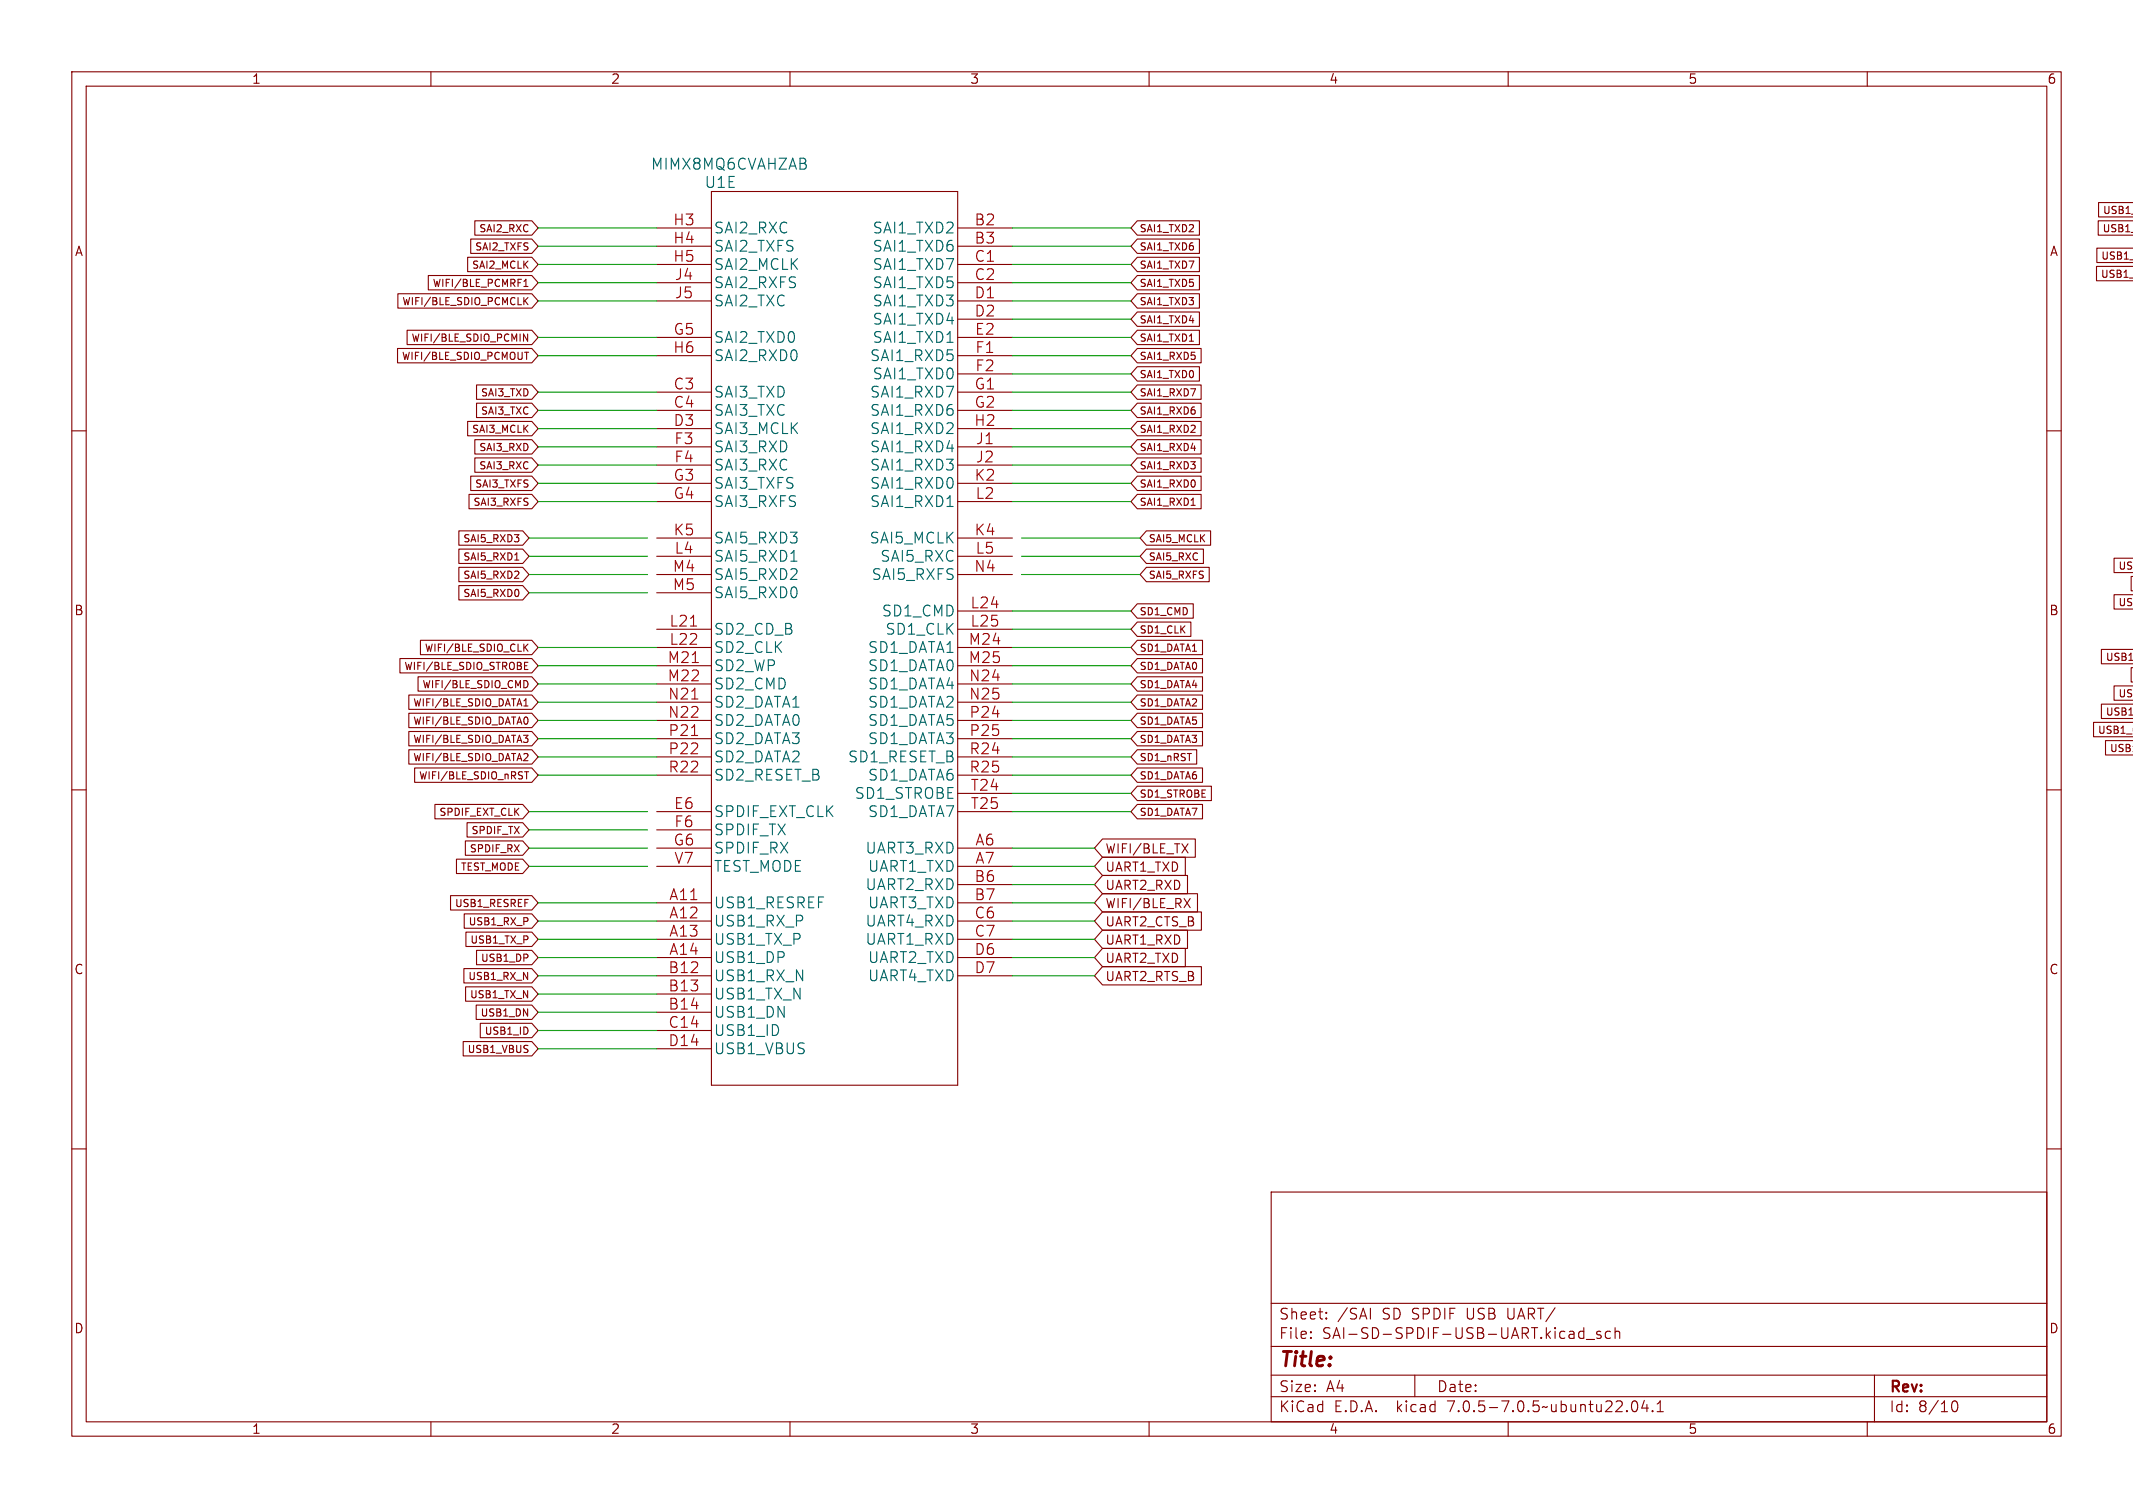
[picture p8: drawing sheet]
<svg xmlns="http://www.w3.org/2000/svg" width="297mm" height="210mm" viewBox="0 0 297 210" stroke-linecap="round" stroke-linejoin="round" font-family="sans-serif">
<g fill="none" stroke="#840000" stroke-width=".15">
<path d="M10 10h277v190h-277zM12 12h273v186h-273zM60 10v2M110 10v2M160 10v2M210 10v2M260 10v2M59.6 38.4h14.5l.8 1-.8 1h-14.5zM65.1 35.8h9l.8 1-.8 1h-9zM65.5 33.3h8.6l.8 1-.8 1h-8.6zM66.1 30.7h8l.8 1.1-.8 1h-8zM72.9 39.9h.6"/>
<path d="M72.9 39.2l.3-.3v1M91.4 31.8h7.7M91.4 34.3h7.7M91.4 36.8h7.7M91.4 39.4h7.7M99.1 26.7h34.2v124.4h-34.2zM133.3 31.8h7.7M133.3 34.3h7.7M133.3 36.8h7.7M133.3 39.4h7.7M158.4 35.8h8.6v2h-8.6l-.9-1zM158.4 33.3h8.6v2h-8.6l-.9-1z"/>
<path d="M158.4 30.7h8.6v2.1h-8.6l-.9-1zM158.4 38.4h8.6v2h-8.6l-.9-1zM297.1 34.6h-5.1v2h5.1M297.1 28.2h-4.9v2h4.9M297.1 37.1h-5.2v2h5.2M297.1 30.7h-4.9v2.1h4.9M10 60h2M55.4 48.5h18.7l.8 1-.8 1h-18.7zM55.4 40.9h18.7l.8 1-.8 1h-18.7zM56.7 46h17.4l.8 1-.8 1h-17.4zM65.1 58.7h9l.8 1-.8 1h-9zM66.4 56.1h7.7l.8 1.1-.8 1h-7.7z"/>
<path d="M66.4 53.6h7.7l.8 1-.8 1h-7.7zM72.9 46.5l.6 1v-1M73 49.1h.6M73.1 41.9l.4 .5M73.5 41.4l-.6 .6M91.4 54.6h7.7M91.4 57.2h7.7M91.4 41.9h7.7M91.4 59.7h7.7M91.4 47h7.7M91.4 49.5h7.7M133.3 54.6h7.7"/>
<path d="M133.3 57.2h7.7M133.3 41.9h7.7M133.3 44.5h7.7M133.3 59.7h7.7M133.3 47h7.7M133.3 49.5h7.7M133.3 52.1h7.7M158.4 53.6h8.8v2h-8.8l-.9-1zM158.4 58.7h8.8v2h-8.8l-.9-1zM158.4 43.4h8.6v2.1h-8.6l-.9-1zM158.4 46h8.6v2h-8.6l-.9-1zM158.4 40.9h8.6v2h-8.6l-.9-1z"/>
<path d="M158.4 51.1h8.6v2h-8.6l-.9-1zM158.4 48.5h8.8v2h-8.8l-.9-1zM158.4 56.1h8.8v2.1h-8.8l-.9-1zM165.6 47.5h.6M285 60h2M63.9 73.9h8.9l.9 1-.9 1h-8.9zM63.9 79h8.9l.9 1-.9 1h-8.9zM63.9 76.5h8.9l.9 1-.9 1h-8.9zM65.3 68.8h8.8l.8 1.1-.8 1h-8.8zM65.5 66.3h8.6l.8 1-.8 1h-8.6zM66.1 61.2h8l.8 1-.8 1h-8zM66.1 63.8h8l.8 1-.8 1h-8z"/>
<path d="M71.7 78h.5M91.4 62.2h7.7M91.4 64.8h7.7M91.4 67.3h7.7M91.4 69.9h7.7M91.4 74.9h7.7M91.4 77.5h7.7M133.3 62.2h7.7M133.3 64.8h7.7M133.3 67.3h7.7M133.3 69.9h7.7M133.3 74.9h7.7"/>
<path d="M133.3 77.5h7.7M158.4 66.3h8.8v2h-8.8l-.9-1zM158.4 63.8h8.8v2h-8.8l-.9-1zM158.4 68.8h8.8v2.1h-8.8l-.9-1zM158.4 61.2h8.8v2h-8.8l-.9-1zM159.6 73.9h9v2h-9l-.9-1zM159.6 79h8.8v2h-8.8l-.9-1zM159.6 76.5h8v2h-8l-.9-1zM165.8 70.4h.6M297.1 77.7h-2.7v2h2.7M55.7 91.7h18.4l.8 1-.8 1h-18.4zM56.9 96.8h17.2l.8 1-.8 1h-17.2z"/>
<path d="M56.9 99.3h17.2l.8 1-.8 1h-17.2zM58.2 94.2h15.9l.8 1.1-.8 1h-15.9zM58.5 89.2h15.6l.8 1-.8 1h-15.6zM63.9 81.5h8.9l.9 1.1-.9 1h-8.9zM72.9 98.3h.6M73 92.7h.4M73 93.2h.5M73 92.2h.5M73 97.6l.2-.3v1M73.1 90.1l.4 .6M73.2 94.8a.54 .54 0 0 1 .3 .5 .54 .54 0 0 1-.3 .5M73.3 99.9a.63 .63 0 0 1 0 1"/>
<path d="M73.5 89.7l-.6 .6M91.4 87.6h7.7M91.4 90.2h7.7M91.4 92.7h7.7M91.4 95.3h7.7M91.4 80h7.7M91.4 82.6h7.7M91.4 97.8h7.7M133.3 87.6h7.7M133.3 90.2h7.7M133.3 85.1h7.7M133.3 92.7h7.7"/>
<path d="M133.3 95.3h7.7M133.3 80h7.7M133.3 97.8h7.7M158.4 96.8h9v2h-9l-.9-1zM158.4 94.2h9v2.1h-9l-.9-1zM158.4 86.6h7.4v2h-7.4l-.9-1zM158.4 84.1h7.8v2h-7.8l-.9-1zM158.4 89.2h9v2h-9l-.9-1zM158.4 91.7h9v2h-9l-.9-1zM158.4 99.3h9v2h-9l-.9-1zM297.1 82.8h-2.7v2h2.7M297.1 93h-.4v2h.4"/>
<path d="M297.1 80.3h-.4v2h.4M297.1 90.4h-4.5v2h4.5M297.1 98.1h-4.5v2h4.5M297.1 95.5h-2.7v2h2.7M10 110h2M56.9 101.9h17.2l.8 1-.8 1h-17.2zM56.9 104.4h17.2l.8 1-.8 1h-17.2zM57.7 106.9h16.4l.8 1.1-.8 1h-16.4zM60.6 112h12.2l.9 1-.9 1h-12.2zM63.6 119.6h9.2l.9 1.1-.9 1h-9.2zM64.8 117.1h8l.9 1-.9 1h-8zM65 114.6h7.8l.9 1-.9 1h-7.8z"/>
<path d="M72.9 102.4h.6l-.3 .4M73 107.5h.6M73.1 104.9l.3 .1 .1 .2-.6 .7h.6M73.3 102.8l.2 .2v.2l-.2 .2M73.3 107.5v1M91.4 118.1h7.7M91.4 113h7.7M91.4 115.6h7.7M91.4 100.3h7.7M91.4 102.9h7.7M91.4 105.4h7.7M91.4 108h7.7"/>
<path d="M133.3 118.1h7.7M133.3 113h7.7M133.3 100.3h7.7M133.3 102.9h7.7M133.3 105.4h7.7M133.3 108h7.7M133.3 110.5h7.7M153.5 119.4h11.5v2.5h-11.5l-1.1-1.2zM153.5 116.8h12.9v2.6h-12.9l-1.1-1.3zM158.4 109.5h10.3v2h-10.3l-.9-1zM158.4 106.9h9v2.1h-9l-.9-1zM158.4 112h9v2h-9l-.9-1z"/>
<path d="M158.4 104.4h8.2v2h-8.2l-.9-1zM158.4 101.9h9v2h-9l-.9-1zM164.6 117.5l.8 1.3M165.4 117.5l-.8 1.3M285 110h2M297.1 100.6h-5.6v2h5.6M297.1 103.1h-3.9v2h3.9M62.7 124.7h11.4l.8 1-.8 1h-11.4zM64.6 134.9h9.5l.8 1-.8 1h-9.5zM64.6 127.3h9.5l.8 1-.8 1h-9.5zM64.8 137.4h9.3l.8 1-.8 1h-9.3zM64.9 129.8h9.2l.8 1-.8 1h-9.2z"/>
<path d="M66.3 140h7.8l.8 1-.8 1h-7.8zM66.4 132.3h7.7l.8 1.1-.8 1h-7.7zM91.4 125.7h7.7M91.4 128.3h7.7M91.4 130.8h7.7M91.4 133.4h7.7M91.4 120.7h7.7M91.4 135.9h7.7M91.4 138.4h7.7M133.3 125.7h7.7M133.3 128.3h7.7M133.3 130.8h7.7"/>
<path d="M133.3 133.4h7.7M133.3 120.7h7.7M133.3 135.9h7.7M133.3 123.2h7.7M153.5 129.5h11.8v2.6h-11.8l-1.1-1.3zM153.5 127h13.8v2.5h-13.8l-1.1-1.2zM153.5 124.5h13.2v2.5h-13.2l-1.1-1.3zM153.5 132.1h11.5v2.5h-11.5l-1.1-1.2zM153.5 121.9h11.8v2.6h-11.8l-1.1-1.3zM153.5 134.6h13.8v2.6h-13.8l-1.1-1.3zM164.9 125.1l.8 1.3M165.7 125.1l-.8 1.3"/>
<path d="M10 160h2M64.5 145h9.6l.8 1.1-.8 1h-9.6zM66.9 142.5h7.2l.8 1-.8 1h-7.2zM91.4 141h7.7M91.4 143.5h7.7M91.4 146.1h7.7M285 160h2M177 166h108v32h-108zM60 198v2M110 198v2M160 198v2M177 194.5h108"/>
<path d="M177 191.5h108M177 187.5h108M177 181.5h108M182.5 186.3h.1l-.1 .1M182.5 186.3v.1M182.5 185.5v.1M182.5 185.5h.1l-.1 .1M184.7 183.6v.1M184.7 183.6h-.1l.1 .1M184.7 182.8v.1M184.7 182.8h-.1l.1 .1M190.8 182.2v1.5"/>
<path d="M197 191.5v3M210 198v2M220.5 184.9v1.5M220.5 185.5l-.4-.1-.3 .3v.4l.2 .2 .1 .1 .4-.1M220.9 186.5h1.1M222.9 185.5l-.4-.1-.2 .2 .1 .2 .5 .2 .1 .1-.1 .2-.2 .1-.4-.1M224.2 185.5l-.4-.1-.3 .3v.4l.2 .2 .1 .1 .4-.1M224.9 185.5a.37 .37 0 0 1 .6 .1v.8M224.9 184.9v1.5M226.5 196.5h.1l-.1 .1M226.5 196.5v.1M227.3 195.2a.36 .36 0 0 1 .4-.1 .36 .36 0 0 1 .3 .3 .77 .77 0 0 1-.5 1.2 .91 .91 0 0 1-.2-1.4z"/>
<path d="M229 195l-.4 1.1h.9M229.3 195.6v1M230.1 196.5h.1l-.1 .1M230.1 196.5h-.1l.1 .1M230.1 196.5v.1M230.7 196.6h.9M230.7 195.5l.5-.4v1.5M260 198v2M261 191.5v6.5M272 195.2a.36 .36 0 0 1 .5 .2 .77 .77 0 0 1-.4 1.2 .99 .99 0 0 1-.1-1.4z"/>
</g>
<path d="M96.1 87.2h.9M96.3 97.3h.9M96.3 102.4h.8" fill="none" stroke="#a90000" stroke-width=".15"/>
<path d="M110.1 78.2h.9" fill="none" stroke="#006464" stroke-width=".15"/>
<g fill="none" stroke="#009600" stroke-width=".15">
<path d="M74.9 39.4h16.5M74.9 34.3h16.5M74.9 36.8h16.5M74.9 31.8h16.5M141 39.4h16.5M141 34.3h16.5M141 36.8h16.5M141 31.8h16.5M74.9 41.9h16.5M74.9 54.6h16.5M74.9 57.2h16.5M74.9 49.5h16.5"/>
<path d="M74.9 59.7h16.5M74.9 47h16.5M141 41.9h16.5M141 54.6h16.5M141 57.2h16.5M141 49.5h16.5M141 59.7h16.5M141 47h16.5M141 44.5h16.5M141 52.1h16.5M73.7 74.9h16.5M73.7 77.5h16.5"/>
<path d="M74.9 67.3h16.5M74.9 64.8h16.5M74.9 69.9h16.5M74.9 62.2h16.5M141 67.3h16.5M141 64.8h16.5M141 69.9h16.5M141 62.2h16.5M142.2 74.9h16.5M142.2 77.5h16.5M73.7 80h16.5M73.7 82.6h16.5"/>
<path d="M74.9 97.8h16.5M74.9 92.7h16.5M74.9 95.3h16.5M74.9 90.2h16.5M141 97.8h16.5M141 92.7h16.5M141 85.1h16.5M141 95.3h16.5M141 87.6h16.5M141 90.2h16.5M142.2 80h16.5M73.7 118.1h16.5"/>
<path d="M73.7 115.6h16.5M73.7 113h16.5M74.9 100.3h16.5M74.9 108h16.5M74.9 105.4h16.5M74.9 102.9h16.5M141 100.3h16.5M141 108h16.5M141 105.4h16.5M141 102.9h16.5M141 118.1h11.4M141 113h16.5"/>
<path d="M141 110.5h16.5M73.7 120.7h16.5M74.9 130.8h16.5M74.9 128.3h16.5M74.9 125.7h16.5M74.9 133.4h16.5M74.9 135.9h16.5M74.9 138.4h16.5M141 130.8h11.4M141 128.3h11.4M141 125.7h11.4M141 123.2h11.4"/>
<path d="M141 133.4h11.4M141 135.9h11.4M141 120.7h11.4M74.9 146.1h16.5M74.9 141h16.5M74.9 143.5h16.5"/>
</g>
<text font-size="2.8" fill="#840000" x="178" y="190.8">Title:</text>
<g font-size="2.1" fill="#006464">
<text x="90.6" y="23.8">MIMX8MQ6CVAHZAB</text>
<text x="98.1" y="26.4">U1E</text>
<text x="99.3" y="32.7">SAI2_RXC</text>
<text x="99.3" y="35.2">SAI2_TXFS</text>
<text x="121.5" y="32.7">SAI1_TXD2</text>
<text x="121.5" y="35.2">SAI1_TXD6</text>
<text x="99.3" y="37.8">SAI2_MCLK</text>
<text x="99.3" y="40.3">SAI2_RXFS</text>
<text x="121.5" y="37.8">SAI1_TXD7</text>
<text x="121.5" y="40.3">SAI1_TXD5</text>
<text x="99.3" y="47.9">SAI2_TXD0</text>
<text x="99.3" y="42.8">SAI2_TXC</text>
<text x="121.5" y="42.8">SAI1_TXD3</text>
<text x="121.5" y="45.4">SAI1_TXD4</text>
<text x="121.5" y="47.9">SAI1_TXD1</text>
<text x="99.3" y="50.5">SAI2_RXD0</text>
<text x="121.2" y="50.5">SAI1_RXD5</text>
<text x="121.5" y="53">SAI1_TXD0</text>
<text x="99.3" y="55.5">SAI3_TXD</text>
<text x="99.3" y="58.1">SAI3_TXC</text>
<text x="121.2" y="55.5">SAI1_RXD7</text>
<text x="121.2" y="58.1">SAI1_RXD6</text>
<text x="99.3" y="60.6">SAI3_MCLK</text>
<text x="99.3" y="63.2">SAI3_RXD</text>
<text x="99.3" y="65.7">SAI3_RXC</text>
<text x="121.2" y="60.6">SAI1_RXD2</text>
<text x="121.2" y="63.2">SAI1_RXD4</text>
<text x="121.2" y="65.7">SAI1_RXD3</text>
<text x="99.3" y="68.2">SAI3_TXFS</text>
<text x="99.3" y="70.8">SAI3_RXFS</text>
<text x="121.2" y="68.2">SAI1_RXD0</text>
<text x="121.2" y="70.8">SAI1_RXD1</text>
<text x="99.3" y="75.9">SAI5_RXD3</text>
<text x="121.1" y="75.9">SAI5_MCLK</text>
<text x="99.3" y="78.4">SAI5_RXD1</text>
<text x="99.3" y="80.9">SAI5_RXD2</text>
<text x="99.3" y="83.5">SAI5_RXD0</text>
<text x="121.4" y="80.9">SAI5_RXFS</text>
<text x="122.6" y="78.4">SAI5_RXC</text>
<text x="99.3" y="88.6">SD2_CD_B</text>
<text x="122.8" y="86">SD1_CMD</text>
<text x="123.3" y="88.6">SD1_CLK</text>
<text x="99.3" y="91.1">SD2_CLK</text>
<text x="99.3" y="93.6">SD2_WP</text>
<text x="120.9" y="91.1">SD1_DATA1</text>
<text x="120.9" y="93.6">SD1_DATA0</text>
<text x="99.3" y="96.2">SD2_CMD</text>
<text x="99.3" y="98.7">SD2_DATA1</text>
<text x="99.3" y="101.3">SD2_DATA0</text>
<text x="120.9" y="96.2">SD1_DATA4</text>
<text x="120.9" y="98.7">SD1_DATA2</text>
<text x="120.9" y="101.3">SD1_DATA5</text>
<text x="99.3" y="103.8">SD2_DATA3</text>
<text x="99.3" y="106.3">SD2_DATA2</text>
<text x="118.1" y="106.3">SD1_RESET_B</text>
<text x="120.9" y="103.8">SD1_DATA3</text>
<text x="99.3" y="114">SPDIF_EXT_CLK</text>
<text x="99.3" y="108.9">SD2_RESET_B</text>
<text x="119" y="111.4">SD1_STROBE</text>
<text x="120.9" y="108.9">SD1_DATA6</text>
<text x="120.9" y="114">SD1_DATA7</text>
<text x="99.3" y="116.5">SPDIF_TX</text>
<text x="99.3" y="119">SPDIF_RX</text>
<text x="120.5" y="119">UART3_RXD</text>
<text x="99.3" y="121.6">TEST_MODE</text>
<text x="120.5" y="124.1">UART2_RXD</text>
<text x="120.9" y="121.6">UART1_TXD</text>
<text x="99.3" y="126.7">USB1_RESREF</text>
<text x="99.3" y="129.2">USB1_RX_P</text>
<text x="99.3" y="131.7">USB1_TX_P</text>
<text x="120.5" y="129.2">UART4_RXD</text>
<text x="120.5" y="131.7">UART1_RXD</text>
<text x="120.9" y="126.7">UART3_TXD</text>
<text x="99.3" y="134.3">USB1_DP</text>
<text x="99.3" y="136.8">USB1_RX_N</text>
<text x="120.9" y="134.3">UART2_TXD</text>
<text x="120.9" y="136.8">UART4_TXD</text>
<text x="99.3" y="139.4">USB1_TX_N</text>
<text x="99.3" y="141.9">USB1_DN</text>
<text x="99.3" y="144.4">USB1_ID</text>
<text x="99.3" y="147">USB1_VBUS</text>
</g>
<g font-size="2.1" fill="#a90000">
<text x="93.7" y="31.5">H3</text>
<text x="93.7" y="34">H4</text>
<text x="135.7" y="31.5">B2</text>
<text x="135.7" y="34">B3</text>
<text x="93.7" y="36.6">H5</text>
<text x="93.9" y="39.1">J4</text>
<text x="93.9" y="41.7">J5</text>
<text x="135.7" y="36.6">C1</text>
<text x="135.7" y="39.1">C2</text>
<text x="135.7" y="41.7">D1</text>
<text x="93.7" y="46.7">G5</text>
<text x="135.7" y="44.2">D2</text>
<text x="135.7" y="46.7">E2</text>
<text x="93.7" y="49.3">H6</text>
<text x="135.8" y="49.3">F1</text>
<text x="135.8" y="51.8">F2</text>
<text x="93.7" y="54.4">C3</text>
<text x="93.7" y="56.9">C4</text>
<text x="93.7" y="59.4">D3</text>
<text x="135.6" y="59.4">H2</text>
<text x="135.7" y="54.4">G1</text>
<text x="135.7" y="56.9">G2</text>
<text x="93.9" y="62">F3</text>
<text x="93.9" y="64.5">F4</text>
<text x="135.8" y="62">J1</text>
<text x="135.8" y="64.5">J2</text>
<text x="93.7" y="67.1">G3</text>
<text x="93.7" y="69.6">G4</text>
<text x="135.7" y="67.1">K2</text>
<text x="135.8" y="69.6">L2</text>
<text x="93.7" y="74.7">K5</text>
<text x="93.9" y="77.2">L4</text>
<text x="135.7" y="74.7">K4</text>
<text x="135.8" y="77.2">L5</text>
<text x="93.6" y="79.8">M4</text>
<text x="93.6" y="82.3">M5</text>
<text x="135.6" y="79.8">N4</text>
<text x="93.2" y="87.4">L21</text>
<text x="93.2" y="89.9">L22</text>
<text x="134.8" y="89.9">M24</text>
<text x="135.1" y="84.8">L24</text>
<text x="135.1" y="87.4">L25</text>
<text x="92.9" y="92.5">M21</text>
<text x="92.9" y="95">M22</text>
<text x="134.8" y="92.5">M25</text>
<text x="134.9" y="95">N24</text>
<text x="93" y="97.5">N21</text>
<text x="93" y="100.1">N22</text>
<text x="134.9" y="97.5">N25</text>
<text x="134.9" y="100.1">P24</text>
<text x="93" y="102.6">P21</text>
<text x="93" y="105.2">P22</text>
<text x="93" y="107.7">R22</text>
<text x="134.9" y="102.6">P25</text>
<text x="134.9" y="105.2">R24</text>
<text x="134.9" y="107.7">R25</text>
<text x="93.8" y="112.8">E6</text>
<text x="135.1" y="110.2">T24</text>
<text x="135.1" y="112.8">T25</text>
<text x="93.7" y="117.9">G6</text>
<text x="93.9" y="115.3">F6</text>
<text x="135.8" y="117.9">A6</text>
<text x="93.1" y="125.5">A11</text>
<text x="93.9" y="120.4">V7</text>
<text x="135.7" y="122.9">B6</text>
<text x="135.7" y="125.5">B7</text>
<text x="135.8" y="120.4">A7</text>
<text x="93.1" y="128">A12</text>
<text x="93.1" y="130.6">A13</text>
<text x="135.7" y="128">C6</text>
<text x="135.7" y="130.6">C7</text>
<text x="93" y="135.6">B12</text>
<text x="93.1" y="133.1">A14</text>
<text x="135.7" y="133.1">D6</text>
<text x="135.7" y="135.6">D7</text>
<text x="93" y="138.2">B13</text>
<text x="93" y="140.7">B14</text>
<text x="93" y="143.3">C14</text>
<text x="93" y="145.8">D14</text>
</g>
<g font-size="2.1" fill="#840000">
<text x="178" y="183.9">Sheet:</text>
<text x="186.2" y="183.9">/SAI</text>
<text x="192.4" y="183.9">SD SPDIF</text>
<text x="204.2" y="183.9">USB UART/</text>
<text x="178" y="186.6">File:</text>
<text x="184" y="186.6">SAI-SD-SPDIF-USB-UART.kicad_sch</text>
<text x="178" y="196.8">KiCad</text>
<text x="178" y="194">Size:</text>
<text x="184.6" y="194">A4</text>
<text x="185.7" y="196.8">E.D.A.</text>
<text x="194.4" y="196.8">kicad</text>
<text x="200" y="194">Date:</text>
<text x="201.5" y="196.8">7.0.5-7.0.5~ubuntu22.04.1</text>
<text x="263" y="194.2">Rev:</text>
<text x="263" y="196.8">Id:</text>
<text x="267" y="196.8">8/10</text>
</g>
<g font-size="1.8" fill="#840000">
<text x="35" y="11.8">1</text>
<text x="85" y="11.8">2</text>
<text x="135" y="11.8">3</text>
<text x="185" y="11.8">4</text>
<text x="235" y="11.8">5</text>
<text x="285" y="11.8">6</text>
<text x="10.4" y="35.8">A</text>
<text x="285.4" y="35.8">A</text>
<text x="10.3" y="85.8">B</text>
<text x="285.3" y="85.8">B</text>
<text x="153.8" y="119">WIFI/BLE_TX</text>
<text x="153.8" y="121.6">UART1_TXD</text>
<text x="153.8" y="124.1">UART2_RXD</text>
<text x="153.8" y="131.7">UART1_RXD</text>
<text x="153.8" y="129.2">UART2_CTS_B</text>
<text x="153.8" y="126.6">WIFI/BLE_RX</text>
<text x="10.3" y="135.8">C</text>
<text x="153.8" y="134.3">UART2_TXD</text>
<text x="153.8" y="136.8">UART2_RTS_B</text>
<text x="285.3" y="135.8">C</text>
<text x="10.3" y="185.8">D</text>
<text x="285.3" y="185.8">D</text>
<text x="35" y="199.8">1</text>
<text x="85" y="199.8">2</text>
<text x="135" y="199.8">3</text>
<text x="185" y="199.8">4</text>
<text x="235" y="199.8">5</text>
<text x="285" y="199.8">6</text>
</g>
<g font-size="1.4" fill="#840000">
<text x="292.8" y="30">USB1_T</text>
<text x="66.1" y="35.1">SAI2_TXFS</text>
<text x="66.7" y="32.5">SAI2_RXC</text>
<text x="158.6" y="35.1">SAI1_TXD6</text>
<text x="158.6" y="32.5">SAI1_TXD2</text>
<text x="292.7" y="32.5">USB1_TX</text>
<text x="60.2" y="40.1">WIFI/BLE_PCMRF1</text>
<text x="65.7" y="37.6">SAI2_MCLK</text>
<text x="158.6" y="37.6">SAI1_TXD7</text>
<text x="158.6" y="40.1">SAI1_TXD5</text>
<text x="292.5" y="38.9">USB1_RX</text>
<text x="292.5" y="36.3">USB1_RX</text>
<text x="56" y="42.7">WIFI/BLE_SDIO_PCMCLK</text>
<text x="57.2" y="47.8">WIFI/BLE_SDIO_PCMIN</text>
<text x="158.6" y="45.2">SAI1_TXD4</text>
<text x="158.6" y="47.8">SAI1_TXD1</text>
<text x="158.6" y="42.7">SAI1_TXD3</text>
<text x="55.9" y="50.3">WIFI/BLE_SDIO_PCMOUT</text>
<text x="158.6" y="52.8">SAI1_TXD0</text>
<text x="158.6" y="50.3">SAI1_RXD5</text>
<text x="66.9" y="57.9">SAI3_TXC</text>
<text x="66.9" y="55.4">SAI3_TXD</text>
<text x="158.6" y="55.4">SAI1_RXD7</text>
<text x="158.6" y="57.9">SAI1_RXD6</text>
<text x="65.7" y="60.5">SAI3_MCLK</text>
<text x="66.7" y="63">SAI3_RXD</text>
<text x="66.7" y="65.5">SAI3_RXC</text>
<text x="158.6" y="65.5">SAI1_RXD3</text>
<text x="158.6" y="60.5">SAI1_RXD2</text>
<text x="158.6" y="63">SAI1_RXD4</text>
<text x="65.9" y="70.6">SAI3_RXFS</text>
<text x="66.1" y="68.1">SAI3_TXFS</text>
<text x="158.6" y="68.1">SAI1_RXD0</text>
<text x="158.6" y="70.6">SAI1_RXD1</text>
<text x="64.4" y="75.7">SAI5_RXD3</text>
<text x="159.9" y="75.7">SAI5_MCLK</text>
<text x="64.4" y="80.8">SAI5_RXD2</text>
<text x="64.4" y="78.2">SAI5_RXD1</text>
<text x="64.4" y="83.3">SAI5_RXD0</text>
<text x="159.9" y="80.8">SAI5_RXFS</text>
<text x="159.9" y="78.2">SAI5_RXC</text>
<text x="294.9" y="79.5">USB2</text>
<text x="158.6" y="88.4">SD1_CLK</text>
<text x="158.6" y="85.9">SD1_CMD</text>
<text x="294.9" y="84.6">USB2</text>
<text x="56.2" y="93.5">WIFI/BLE_SDIO_STROBE</text>
<text x="59.1" y="90.9">WIFI/BLE_SDIO_CLK</text>
<text x="158.6" y="90.9">SD1_DATA1</text>
<text x="158.6" y="93.5">SD1_DATA0</text>
<text x="293.2" y="92.2">USB1_R</text>
<text x="57.5" y="98.6">WIFI/BLE_SDIO_DATA1</text>
<text x="57.5" y="101.1">WIFI/BLE_SDIO_DATA0</text>
<text x="58.8" y="96">WIFI/BLE_SDIO_CMD</text>
<text x="158.6" y="98.6">SD1_DATA2</text>
<text x="158.6" y="96">SD1_DATA4</text>
<text x="158.6" y="101.1">SD1_DATA5</text>
<text x="293.2" y="99.8">USB1_O</text>
<text x="294.9" y="97.3">USB1</text>
<text x="57.5" y="103.6">WIFI/BLE_SDIO_DATA3</text>
<text x="57.5" y="106.2">WIFI/BLE_SDIO_DATA2</text>
<text x="158.6" y="106.2">SD1_nRST</text>
<text x="158.6" y="103.6">SD1_DATA3</text>
<text x="292.1" y="102.4">USB1_OT</text>
<text x="293.7" y="104.9">USB1_</text>
<text x="58.3" y="108.7">WIFI/BLE_SDIO_nRST</text>
<text x="61.1" y="113.8">SPDIF_EXT_CLK</text>
<text x="158.6" y="111.3">SD1_STROBE</text>
<text x="158.6" y="108.7">SD1_DATA6</text>
<text x="158.6" y="113.8">SD1_DATA7</text>
<text x="65.4" y="118.9">SPDIF_RX</text>
<text x="65.6" y="116.3">SPDIF_TX</text>
<text x="64.1" y="121.4">TEST_MODE</text>
<text x="63.3" y="126.5">USB1_RESREF</text>
<text x="65.2" y="129">USB1_RX_P</text>
<text x="65.4" y="131.6">USB1_TX_P</text>
<text x="65.1" y="136.7">USB1_RX_N</text>
<text x="66.9" y="134.1">USB1_DP</text>
<text x="65.4" y="139.2">USB1_TX_N</text>
<text x="66.9" y="141.7">USB1_DN</text>
<text x="65.1" y="146.8">USB1_VBUS</text>
<text x="67.4" y="144.3">USB1_ID</text>
</g>
</svg>
